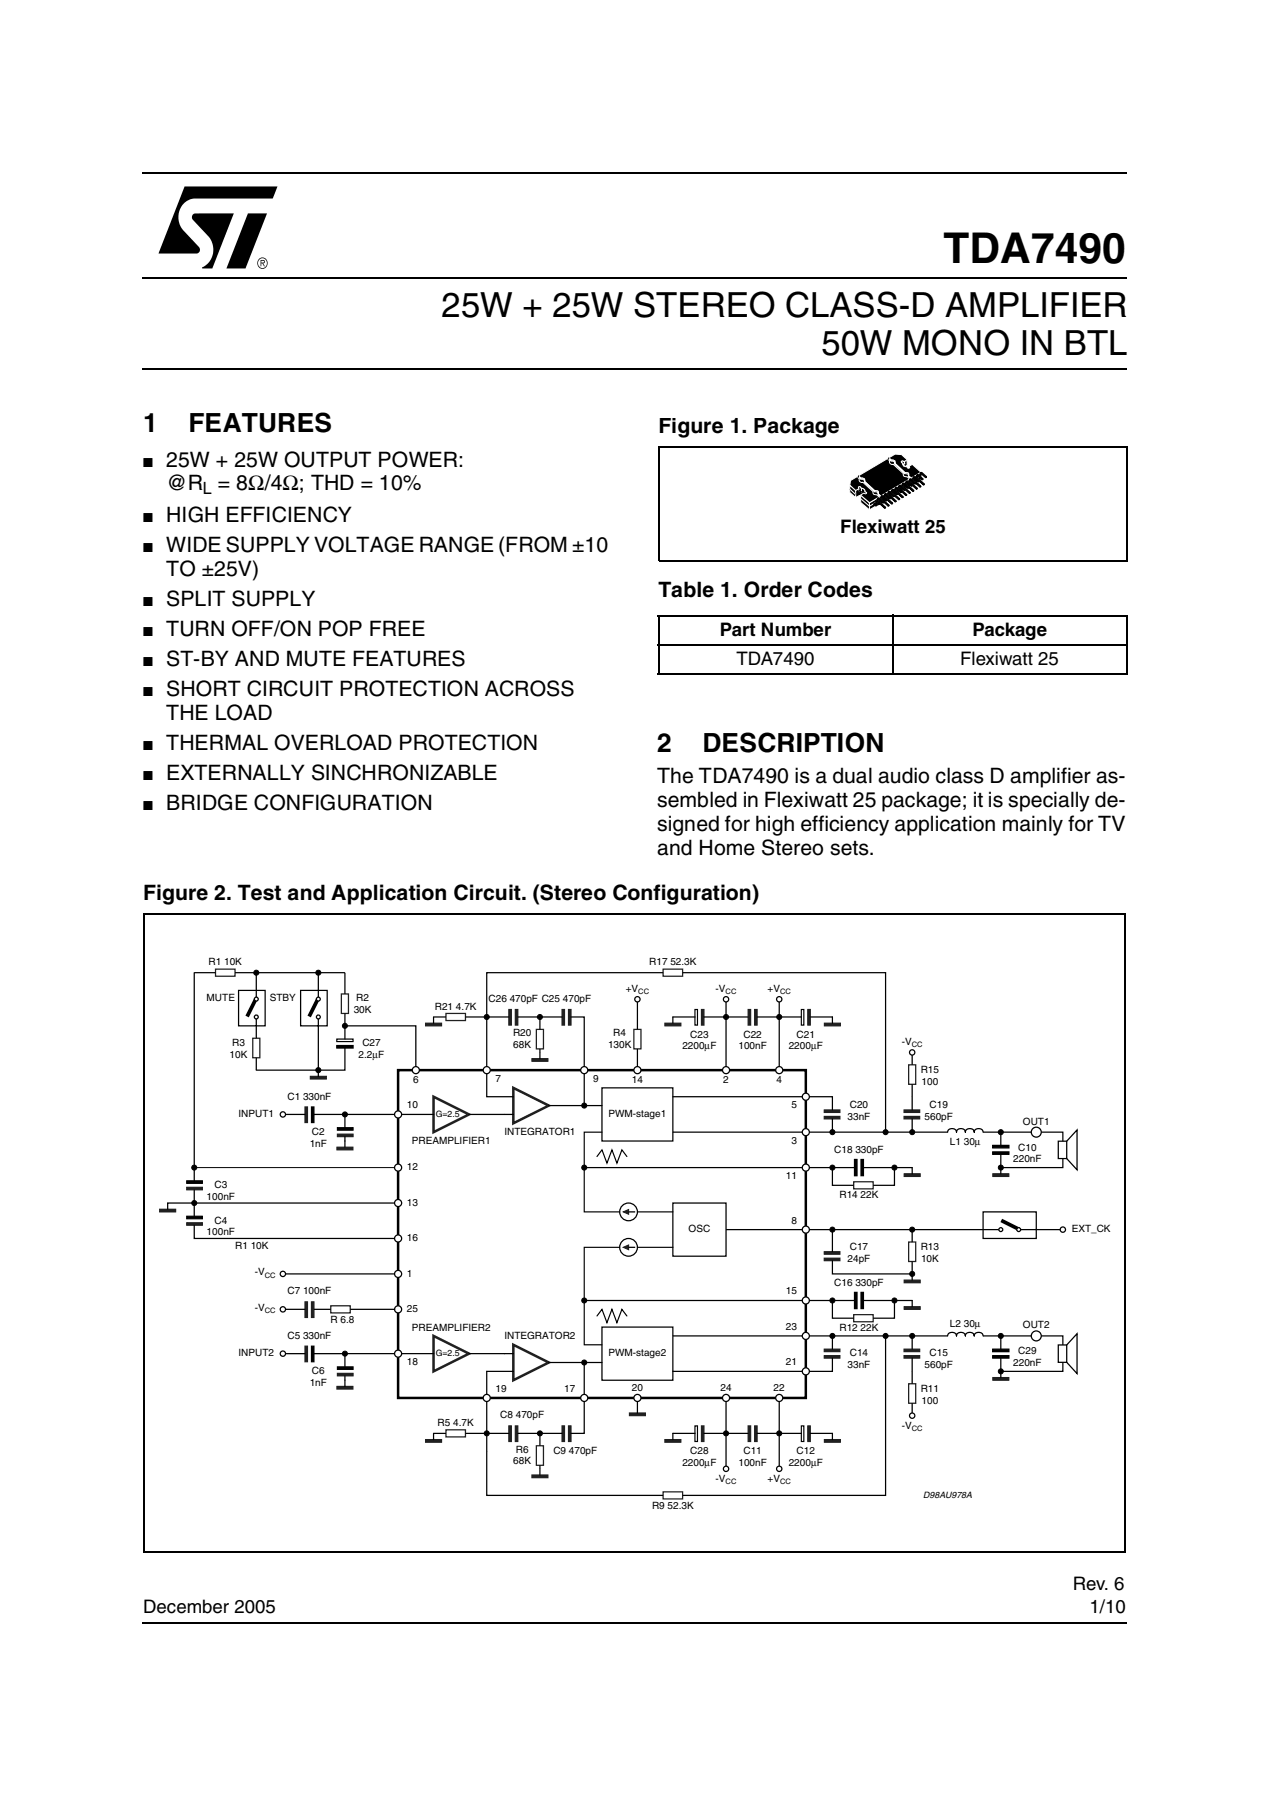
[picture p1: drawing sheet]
<svg xmlns="http://www.w3.org/2000/svg" width="210mm" height="297mm" viewBox="0 0 210 297" stroke-linecap="round" stroke-linejoin="round" font-family="sans-serif">
<path d="M31.9 35.5l.4-.2h6.4l-3.6 9.1-1.7-.1a3.4 3.4 0 0 0 1.1-5.1l-2.6-2.9a.68 .68 0 0 1 0-.8zM41 35.3h3.2l-3.6 9.1h-3.1zM30.5 30.9h15.4l-.8 1.9-12.8 .1a3.1 3.1 0 0 0-2.7 2.1 3.1 3.1 0 0 0 .9 3.3l2.4 2.6a.64 .64 0 0 1 .2 .6 .64 .64 0 0 1-.6 .5h-6.3z" fill="#000"/>
<path d="M42.8 42.9a.9 .9 0 0 1 1.2 0 .9 .9 0 0 1 0 1.3 .9 .9 0 0 1-1.2 0 1.04 1.04 0 0 1 0-1.3zM42.6 43.5a.77 .77 0 0 0 1.5 0 .77 .77 0 0 0-1.5 0zM43.1 43l.7 .1v.4l-.3 .1 .3 .5h-.1l-.3-.5h-.2v.5h-.1zM43.2 43.2v.2h.4l.1-.1z" fill="#231f20"/>
<path d="M23.6 28.5l.1 .2zM23.6 45.9l.1 .2zM23.6 61l.1 .2zM23.6 268.5l.1 .2z" fill="#000"/>
<path d="M23.7 28.6h162.6M23.7 46h162.6M23.7 61.1h162.6M23.7 268.6h162.6" fill="none" stroke="#000" stroke-width=".21"/>
<path d="M26.1 157.9h157.7v92.3h-157.7z" fill="#fff"/>
<path d="M32.1 193.2h33.7" fill="none" stroke="#000" stroke-width=".17"/>
<path d="M65.8 177.1h67.5v54.2h-67.5z" fill="none" stroke="#000" stroke-width=".41"/>
<g fill="#231f20" stroke="#231f20" stroke-width=".19">
<path d="M88 175.2h2.6v.4h-2.6z"/>
<path d="M136.3 183.7h2.6v.4h-2.6z"/>
<path d="M136.3 184.7h2.6v.5h-2.6z"/>
</g>
<path d="M57.1 173.4v3.7h-14.7M57.1 169.8v2.1M80.5 168.3v13.2h4.4M89.3 168.3v2M89.3 173.6v1.6M55.6 184.4h16.1M77.6 184.4h7.3M90.8 183h8.8M111.3 181.5h26.4v2.2M137.7 185.2v2.2" fill="none" stroke="#000" stroke-width=".21"/>
<path d="M55.7 171.9h2.7v.5h-2.7z" fill="none" stroke="#000" stroke-width=".19"/>
<path d="M55.7 173h2.7v.4h-2.7z" fill="#000" stroke="#000" stroke-width=".21"/>
<path d="M88.7 170.3h1.2v3.3h-1.2z" fill="none" stroke="#231f20" stroke-width=".21"/>
<path d="M71.7 181.5l5.9 2.9-5.9 3zM84.9 180l5.9 3-5.9 2.9z" fill="none" stroke="#231f20" stroke-width=".42"/>
<circle cx="65.8" cy="184.4" r=".59" fill="#fff" stroke="#000" stroke-width=".21"/>
<path d="M99.6 180h11.7v8.8h-11.7z" fill="none" stroke="#000" stroke-width=".21"/>
<circle cx="80.5" cy="177.1" r=".59" fill="#fff" stroke="#000" stroke-width=".21"/>
<g fill="#231f20" stroke="#231f20" stroke-width=".19">
<path d="M84.2 167.1h.4v2.5h-.4z"/>
<path d="M85.2 167.1h.5v2.5h-.5z"/>
<path d="M93 167.1h.4v2.5h-.4z"/>
<path d="M94 167.1h.4v2.5h-.4z"/>
</g>
<path d="M71.7 168.3h2.1M77 168.3h7.2M85.7 168.3h7.3M94.4 168.3h2.2v14.7" fill="none" stroke="#000" stroke-width=".21"/>
<path d="M73.8 167.7h3.2v1.2h-3.2z" fill="none" stroke="#231f20" stroke-width=".21"/>
<g fill="#000" stroke="#000" stroke-width=".17">
<circle cx="89.3" cy="168.3" r=".41"/>
<circle cx="96.6" cy="183" r=".41"/>
</g>
<circle cx="96.6" cy="177.1" r=".59" fill="#fff" stroke="#000" stroke-width=".21"/>
<g fill="#231f20" stroke="#231f20" stroke-width=".19">
<path d="M70.4 169.3h2.6v.5h-2.6z"/>
<path d="M116 167.1h.4v2.5h-.4z"/>
<path d="M123.8 167.1h.4v2.5h-.4z"/>
<path d="M124.8 167.1h.4v2.5h-.4z"/>
</g>
<path d="M71.7 168.3v1M105.4 173.6v3.5M105.4 165.4v4.9M109.7 161h-29.2v7.3M111.3 168.3h3.7M112.9 161h33.6v26.4M116.4 168.3h7.4M125.2 168.3h3.7" fill="none" stroke="#000" stroke-width=".21"/>
<path d="M104.8 170.3h1.2v3.3h-1.2zM109.7 160.4h3.2v1.1h-3.2z" fill="none" stroke="#231f20" stroke-width=".21"/>
<path d="M115 167.1h.4v2.5h-.4z" fill="none" stroke="#000" stroke-width=".19"/>
<g fill="#fff" stroke="#000" stroke-width=".21">
<circle cx="105.4" cy="177.1" r=".59"/>
<circle cx="105.4" cy="165.4" r=".44"/>
</g>
<path d="M132.5 167.1h.5v2.5h-.5z" fill="none" stroke="#000" stroke-width=".19"/>
<path d="M111.3 168.3v1M120.1 165.4v11.7M128.9 168.3h3.6M128.9 165.4v11.7M134 168.3h3.7v1" fill="none" stroke="#000" stroke-width=".21"/>
<g fill="#231f20" stroke="#231f20" stroke-width=".19">
<path d="M133.6 167.1h.4v2.5h-.4z"/>
<path d="M110 169.3h2.6v.5h-2.6z"/>
<path d="M136.4 169.3h2.6v.5h-2.6z"/>
</g>
<g fill="#000" stroke="#000" stroke-width=".17">
<circle cx="120.1" cy="168.3" r=".41"/>
<circle cx="128.9" cy="168.3" r=".41"/>
</g>
<g fill="#fff" stroke="#000" stroke-width=".21">
<circle cx="120.1" cy="165.4" r=".44"/>
<circle cx="128.9" cy="165.4" r=".44"/>
<circle cx="120.1" cy="177.1" r=".59"/>
<circle cx="128.9" cy="177.1" r=".59"/>
</g>
<path d="M111.3 187.4h45.4a.75 .75 0 0 1 .8-.6 .75 .75 0 0 1 .7 .6 .75 .75 0 0 1 .7-.6 .75 .75 0 0 1 .8 .6 .75 .75 0 0 1 .7-.6 .75 .75 0 0 1 .7 .6 .75 .75 0 0 1 .8-.6 .75 .75 0 0 1 .7 .6h13.2v5.8h-10.3" fill="none" stroke="#000" stroke-width=".21"/>
<circle cx="137.7" cy="187.4" r=".41" fill="#000" stroke="#000" stroke-width=".17"/>
<g fill="#fff" stroke="#000" stroke-width=".21">
<circle cx="133.3" cy="181.5" r=".59"/>
<circle cx="133.3" cy="187.4" r=".59"/>
</g>
<path d="M50.4 183.2h.5v2.6h-.5z" fill="#231f20" stroke="#231f20" stroke-width=".19"/>
<path d="M46.8 184.4h3.6M51.9 184.4h3.7" fill="none" stroke="#000" stroke-width=".21"/>
<path d="M51.5 183.2h.4v2.6h-.4z" fill="#000" stroke="#000" stroke-width=".19"/>
<circle cx="46.8" cy="184.4" r=".44" fill="#fff" stroke="#000" stroke-width=".21"/>
<g fill="#231f20" stroke="#231f20" stroke-width=".19">
<path d="M55.8 187.7h2.6v.4h-2.6z"/>
<path d="M55.7 189.8h2.7v.5h-2.7z"/>
</g>
<path d="M57.1 184.4v2.2M57.1 188.1v1.8M111.3 199.1h8.8v8.8h-8.8zM120.1 203.5h45.4M168.8 203.5h7" fill="none" stroke="#000" stroke-width=".21"/>
<path d="M55.8 186.6h2.6v.4h-2.6z" fill="#000" stroke="#000" stroke-width=".19"/>
<circle cx="57.1" cy="184.4" r=".41" fill="#000" stroke="#000" stroke-width=".17"/>
<path d="M165.6 202l3 1.4" fill="none" stroke="#000" stroke-width=".62" stroke-linecap="butt"/>
<g fill="#fff" stroke="#000" stroke-width=".21">
<circle cx="168.5" cy="203.5" r=".32"/>
<circle cx="165.5" cy="203.5" r=".32"/>
</g>
<g fill="none" stroke="#000" stroke-width=".21">
<path d="M96.6 193.2h44.7M142.8 193.2h8.1M96.6 215.2h44.7M104 200.5h1.1M104 206.4h1.1M142.8 215.2h8.1M162.6 200.5h8.8v4.4h-8.8z"/>
<circle cx="104" cy="200.5" r="1.47"/>
<circle cx="104" cy="206.4" r="1.47"/>
</g>
<g fill="#231f20" stroke="#231f20" stroke-width=".19">
<path d="M103.1 200.5l.9-.3v.7z"/>
<path d="M103.1 206.4l.9-.4v.8z"/>
</g>
<path d="M98.7 191.4l.9-1.1 .8 2.2 .8-2.2 .8 2.2 .9-2.2 .8 1.1M99.6 187.4h-3v13.1h5.9M98.7 217.8l.9-1.1 .8 2.2 .8-2.2 .8 2.2 .9-2.2 .8 1.1M102.5 206.4h-5.9v16.1h3M105.4 200.5h5.9M105.4 206.4h5.9" fill="none" stroke="#000" stroke-width=".19"/>
<path d="M142.4 191.9h.4v2.7h-.4zM142.4 213.9h.4v2.7h-.4z" fill="#000" stroke="#000" stroke-width=".19"/>
<path d="M141.3 191.9h.5v2.7h-.5zM141.3 213.9h.5v2.7h-.5z" fill="#000" stroke="#000" stroke-width=".21"/>
<g fill="#000" stroke="#000" stroke-width=".17">
<circle cx="96.6" cy="193.2" r=".41"/>
<circle cx="96.6" cy="215.2" r=".41"/>
</g>
<g fill="#fff" stroke="#000" stroke-width=".21">
<path d="M175 188.8h1.4v2.9h-1.4z"/>
<circle cx="171.4" cy="187.4" r=".82"/>
</g>
<g fill="none" stroke="#000" stroke-width=".21">
<path d="M150.9 174.2v2M150.9 179.4v4.3M137.7 193.2v2.9h3.5M147.9 193.2v2.9h-3.5M150.9 185.2v2.2M150.9 193.2v1M176.4 188.8l1.8-1.8v6.6l-1.8-1.9M137.7 215.2v2.9h3.5M137.7 208.6v2.2h13.2M137.7 203.5v3.6M147.9 215.2v2.9h-3.5M150.9 203.5v2"/>
<path d="M150.9 208.8v3M150.9 215.2v1"/>
</g>
<g fill="#231f20" stroke="#231f20" stroke-width=".19">
<path d="M149.6 194.2h2.6v.5h-2.6z"/>
<path d="M149.6 216.2h2.6v.5h-2.6z"/>
<path d="M136.3 207.1h2.6v.4h-2.6z"/>
<path d="M136.3 208.2h2.6v.4h-2.6z"/>
<path d="M149.6 211.8h2.6v.5h-2.6z"/>
<path d="M149.5 184.7h2.6v.5h-2.6z"/>
<path d="M149.5 183.7h2.6v.4h-2.6z"/>
</g>
<path d="M150.3 176.2h1.2v3.2h-1.2zM141.2 195.6h3.2v1.1h-3.2zM141.2 217.6h3.2v1.1h-3.2zM150.3 205.5h1.2v3.3h-1.2z" fill="none" stroke="#231f20" stroke-width=".21"/>
<g fill="#000" stroke="#000" stroke-width=".17">
<circle cx="137.7" cy="193.2" r=".41"/>
<circle cx="147.9" cy="193.2" r=".41"/>
<circle cx="150.9" cy="187.4" r=".41"/>
<circle cx="137.7" cy="203.5" r=".41"/>
<circle cx="137.7" cy="215.2" r=".41"/>
<circle cx="147.9" cy="215.2" r=".41"/>
<circle cx="150.9" cy="210.8" r=".41"/>
<circle cx="150.9" cy="203.5" r=".41"/>
</g>
<circle cx="150.9" cy="174.2" r=".44" fill="#fff" stroke="#000" stroke-width=".21"/>
<path d="M164.2 194.2h2.7v.5h-2.7z" fill="#231f20" stroke="#231f20" stroke-width=".19"/>
<path d="M165.5 193.2v1M99.6 219.6h11.7v8.8h-11.7zM111.3 221.1h45.4a.75 .75 0 0 1 .8-.6 .75 .75 0 0 1 .7 .6 .75 .75 0 0 1 .7-.6 .75 .75 0 0 1 .8 .6 .75 .75 0 0 1 .7-.6 .75 .75 0 0 1 .7 .6 .75 .75 0 0 1 .8-.6 .75 .75 0 0 1 .7 .6h13.2v5.8h-10.3" fill="none" stroke="#000" stroke-width=".21"/>
<circle cx="146.5" cy="187.4" r=".41" fill="#000" stroke="#000" stroke-width=".17"/>
<g fill="#fff" stroke="#000" stroke-width=".21">
<path d="M175 222.6h1.4v2.8h-1.4z"/>
<circle cx="171.4" cy="221.1" r=".82"/>
</g>
<path d="M165.5 187.4v2.1M165.5 191v2.2M150.9 221.1v2.2M150.9 224.7v4.3M150.9 232.2v2.1M165.5 221.1v2.2M165.5 224.7v3.3M176.4 222.6l1.8-1.9v6.6l-1.8-1.9" fill="none" stroke="#000" stroke-width=".21"/>
<g fill="#231f20" stroke="#231f20" stroke-width=".19">
<path d="M164.2 228h2.7v.4h-2.7z"/>
<path d="M149.5 223.3h2.6v.4h-2.6z"/>
<path d="M149.5 224.3h2.6v.4h-2.6z"/>
</g>
<g fill="#000" stroke="#000" stroke-width=".17">
<circle cx="165.5" cy="187.4" r=".41"/>
<circle cx="165.5" cy="193.2" r=".41"/>
<circle cx="150.9" cy="221.1" r=".41"/>
<circle cx="165.5" cy="221.1" r=".41"/>
<circle cx="165.5" cy="226.9" r=".41"/>
</g>
<path d="M164.2 190.6h2.7v.4h-2.7zM164.2 224.3h2.7v.4h-2.7z" fill="#000" stroke="#000" stroke-width=".19"/>
<path d="M164.2 189.5h2.7v.5h-2.7zM164.2 223.3h2.7v.4h-2.7z" fill="#000" stroke="#000" stroke-width=".21"/>
<path d="M150.3 229h1.2v3.2h-1.2z" fill="none" stroke="#231f20" stroke-width=".21"/>
<g fill="#fff" stroke="#000" stroke-width=".21">
<circle cx="150.9" cy="234.3" r=".44"/>
<circle cx="175.8" cy="203.5" r=".44"/>
<circle cx="133.3" cy="193.2" r=".59"/>
<circle cx="133.3" cy="203.5" r=".59"/>
<circle cx="133.3" cy="215.2" r=".59"/>
<circle cx="133.3" cy="221.1" r=".59"/>
</g>
<path d="M71.7 221.1l5.9 2.9-5.9 2.9zM84.9 222.5l5.9 3-5.9 2.9z" fill="none" stroke="#231f20" stroke-width=".42"/>
<g fill="none" stroke="#000" stroke-width=".21">
<path d="M71.7 224h-14.6M73.8 237.2h-2.1v1M77.6 224h7.3M84.2 237.2h-7.2M84.9 226.9h-4.4v20.6h29.2M85.7 237.2h7.3M89.3 237.2v2.1M90.8 225.5h8.8M96.6 225.5v11.7h-2.2M137.7 224.7v2.2h-26.4M137.7 221.1v2.2M146.5 221.1v26.4h-33.6"/>
<path d="M89.3 242.5v1.6"/>
</g>
<path d="M73.8 236.6h3.2v1.2h-3.2zM88.7 239.3h1.2v3.2h-1.2zM109.7 246.9h3.2v1.1h-3.2z" fill="none" stroke="#231f20" stroke-width=".21"/>
<g fill="#231f20" stroke="#231f20" stroke-width=".19">
<path d="M84.2 236h.4v2.5h-.4z"/>
<path d="M85.2 236h.5v2.5h-.5z"/>
<path d="M93 236h.4v2.5h-.4z"/>
<path d="M94 236h.4v2.5h-.4z"/>
<path d="M88 244.1h2.6v.4h-2.6z"/>
<path d="M70.4 238.2h2.6v.5h-2.6z"/>
<path d="M136.3 224.3h2.6v.4h-2.6z"/>
<path d="M136.3 223.3h2.6v.4h-2.6z"/>
</g>
<g fill="#000" stroke="#000" stroke-width=".17">
<circle cx="80.5" cy="237.2" r=".41"/>
<circle cx="89.3" cy="237.2" r=".41"/>
</g>
<circle cx="133.3" cy="226.9" r=".59" fill="#fff" stroke="#000" stroke-width=".21"/>
<g fill="#000" stroke="#000" stroke-width=".17">
<circle cx="96.6" cy="225.5" r=".41"/>
<circle cx="120.1" cy="237.2" r=".41"/>
<circle cx="128.9" cy="237.2" r=".41"/>
<circle cx="137.7" cy="221.1" r=".41"/>
</g>
<path d="M115 236h.4v2.5h-.4zM132.5 236h.5v2.5h-.5z" fill="none" stroke="#000" stroke-width=".19"/>
<path d="M115 237.2h-3.7v1M116.4 237.2h7.4M120.1 231.3v11.8M125.2 237.2h7.3M128.9 231.3v11.8M134 237.2h3.7v1" fill="none" stroke="#000" stroke-width=".21"/>
<g fill="#231f20" stroke="#231f20" stroke-width=".19">
<path d="M116 236h.4v2.5h-.4z"/>
<path d="M123.8 236h.4v2.5h-.4z"/>
<path d="M124.8 236h.4v2.5h-.4z"/>
<path d="M133.6 236h.4v2.5h-.4z"/>
<path d="M136.4 238.2h2.6v.5h-2.6z"/>
<path d="M110 238.2h2.6v.5h-2.6z"/>
</g>
<g fill="#fff" stroke="#000" stroke-width=".21">
<circle cx="120.1" cy="231.3" r=".59"/>
<circle cx="128.9" cy="231.3" r=".59"/>
<circle cx="120.1" cy="243.1" r=".44"/>
<circle cx="128.9" cy="243.1" r=".44"/>
</g>
<g fill="#000" stroke="#000" stroke-width=".17">
<circle cx="57.1" cy="169.8" r=".41"/>
<circle cx="80.5" cy="168.3" r=".41"/>
<circle cx="146.5" cy="221.1" r=".41"/>
</g>
<path d="M56.5 164.5h1.1v3.2h-1.1z" fill="none" stroke="#231f20" stroke-width=".21"/>
<path d="M49.7 163.9h4.4v5.9h-4.4zM52.7 161v4M52.7 168.3v8.8M57.1 167.7v2.1h11.7v7.3M57.1 161v3.5" fill="none" stroke="#000" stroke-width=".21"/>
<path d="M52.6 165.3l-1.5 2.9" fill="none" stroke="#000" stroke-width=".62" stroke-linecap="butt"/>
<g fill="#fff" stroke="#000" stroke-width=".21">
<circle cx="52.7" cy="165.3" r=".32"/>
<circle cx="52.7" cy="168.3" r=".32"/>
</g>
<path d="M39.5 163.9h4.4v5.9h-4.4zM42.4 161v4M42.4 168.3v1.5" fill="none" stroke="#000" stroke-width=".21"/>
<path d="M42.3 165.3l-1.4 2.9" fill="none" stroke="#000" stroke-width=".62" stroke-linecap="butt"/>
<g fill="#fff" stroke="#000" stroke-width=".21">
<circle cx="42.4" cy="165.3" r=".32"/>
<circle cx="42.4" cy="168.3" r=".32"/>
</g>
<path d="M35.6 160.4h3.3v1.1h-3.3zM41.8 171.8h1.2v3.2h-1.2z" fill="none" stroke="#231f20" stroke-width=".21"/>
<path d="M35.6 161h-3.5v34.4M38.9 161h18.2M42.4 169.8v2M42.4 175v2.1M32.1 196.9v4.4M65.8 199.1h-38.1v1M32.1 202.8v2.1h33.7" fill="none" stroke="#000" stroke-width=".21"/>
<g fill="#000" stroke="#000" stroke-width=".17">
<circle cx="42.4" cy="161" r=".41"/>
<circle cx="52.7" cy="161" r=".41"/>
<circle cx="32.1" cy="193.2" r=".41"/>
<circle cx="32.1" cy="199.1" r=".41"/>
</g>
<g fill="#231f20" stroke="#231f20" stroke-width=".19">
<path d="M30.9 196.5h2.6v.4h-2.6z"/>
<path d="M30.9 202.3h2.6v.5h-2.6z"/>
</g>
<path d="M30.9 195.4h2.6v.4h-2.6zM30.9 201.3h2.6v.4h-2.6z" fill="#000" stroke="#000" stroke-width=".19"/>
<path d="M26.4 200.3h2.7" fill="none" stroke="#231f20" stroke-width=".44"/>
<path d="M26.4 200.1h2.7v.4h-2.7z" fill="none" stroke="#231f20" stroke-width=".19"/>
<g fill="#fff" stroke="#000" stroke-width=".21">
<circle cx="65.8" cy="193.2" r=".59"/>
<circle cx="65.8" cy="199.1" r=".59"/>
<circle cx="65.8" cy="204.9" r=".59"/>
<circle cx="65.8" cy="224" r=".59"/>
</g>
<path d="M50.4 222.8h.5v2.5h-.5z" fill="#231f20" stroke="#231f20" stroke-width=".19"/>
<path d="M46.8 224h3.6M51.9 224h5.2" fill="none" stroke="#000" stroke-width=".21"/>
<path d="M51.5 222.8h.4v2.5h-.4z" fill="#000" stroke="#000" stroke-width=".19"/>
<circle cx="46.8" cy="224" r=".44" fill="#fff" stroke="#000" stroke-width=".21"/>
<g fill="#231f20" stroke="#231f20" stroke-width=".19">
<path d="M55.8 227.3h2.6v.4h-2.6z"/>
<path d="M55.7 229.4h2.7v.5h-2.7z"/>
</g>
<path d="M46.8 210.8h19M57.1 224v2.2M57.1 227.7v1.7" fill="none" stroke="#000" stroke-width=".21"/>
<path d="M55.8 226.2h2.6v.4h-2.6z" fill="#000" stroke="#000" stroke-width=".19"/>
<circle cx="57.1" cy="224" r=".41" fill="#000" stroke="#000" stroke-width=".17"/>
<g fill="#fff" stroke="#000" stroke-width=".21">
<circle cx="46.8" cy="210.8" r=".44"/>
<circle cx="65.8" cy="210.8" r=".59"/>
<circle cx="68.8" cy="177.1" r=".59"/>
<circle cx="80.5" cy="231.3" r=".59"/>
<circle cx="96.6" cy="231.3" r=".59"/>
</g>
<path d="M104.1 233.8h2.7v.5h-2.7z" fill="#231f20" stroke="#231f20" stroke-width=".19"/>
<path d="M105.4 231.3v2.5" fill="none" stroke="#000" stroke-width=".21"/>
<circle cx="105.4" cy="231.3" r=".59" fill="#fff" stroke="#000" stroke-width=".21"/>
<g fill="#231f20" stroke="#231f20" stroke-width=".19">
<path d="M51.3 178.1h2.7v.5h-2.7z"/>
<path d="M50.4 215.4h.5v2.6h-.5z"/>
<path d="M51.5 215.4h.4v2.6h-.4z"/>
</g>
<path d="M52.7 177.1v1M46.8 216.7h3.6" fill="none" stroke="#000" stroke-width=".21"/>
<circle cx="52.7" cy="177.1" r=".41" fill="#000" stroke="#000" stroke-width=".17"/>
<g fill="#fff" stroke="#000" stroke-width=".21">
<circle cx="65.8" cy="216.7" r=".59"/>
<circle cx="46.8" cy="216.7" r=".44"/>
</g>
<path d="M54.7 216.1h3.2v1.2h-3.2z" fill="none" stroke="#231f20" stroke-width=".21"/>
<path d="M108.8 101.9h77.7M108.8 106.7h77.7M108.8 111.6h77.7M108.9 102v9.5M147.7 101.7v10M186.4 102v9.5M23.8 151.3h162.4M23.9 151.2v105.6M186.1 151.3v105.6M51.9 216.7h2.8M57.9 216.7h7.5M23.8 256.8h162.3" fill="none" stroke="#000" stroke-width=".21"/>
<path d="M140.5 75.1h12.8v9.4h-12.8z" fill="#fff"/>
<path d="M141.4 81.1l.6-.2v-.3l.2-.1 .2 .2a.96 .96 0 0 1 .7 .7h.4l-.4 1.2a.66 .66 0 0 0-.4-.6 .66 .66 0 0 0-.7 .1l-.5 .3zM142.4 82.5l1.4 1.3zM143.8 83.2l8.5-5v1.1l-8.5 5.1zM143.8 83.8l8.5-5.1zM142.4 81.9l1.4 1.3v1.2l-1.4-1.2z" fill="#000" stroke="#fff" stroke-width=".17"/>
<path d="M140.7 79.5l7.4-4.4 1 .1 .9 .9-.4 .3-.4-.1-.1 .2 .3 .2v.3l.2 .1 .4 .1 .3 .3 .1-.1v-.3l.5-.2 1.4 1.2-8.4 5.1-1.5-1.2 .4-.4h.5l-.2-.2a.65 .65 0 0 0-.7-.7l-.2-.2-.2 .1v.3l-.5 .3-.9-.9z" fill="#000"/>
<path d="M140.7 79.5l7.4-4.4 1 .1 .9 .9-.4 .3-.4-.1-.1 .2 .3 .2v.3l.2 .1 .4 .1 .3 .3 .1-.1v-.3l.5-.2 1.4 1.2-8.4 5.1-1.5-1.2 .4-.4h.5l-.2-.2a.65 .65 0 0 0-.7-.7l-.2-.2-.2 .1v.3l-.5 .3-.9-.9z" fill="none" stroke="#fff" stroke-width=".17"/>
<path d="M153.1 79l.2-.1-.2 .2z" fill="#fff"/>
<path d="M153.1 79l.2-.1-.2 .2z" fill="none" stroke="#000" stroke-width=".17"/>
<path d="M152.2 78.3l.2-.1 .9 .7-.2 .1z" fill="#fff"/>
<path d="M152.2 78.3l.2-.1 .9 .7-.2 .1z" fill="none" stroke="#000" stroke-width=".17"/>
<g fill="#fff" stroke="#000" stroke-width=".17">
<path d="M151.6 79.2l.2-.1 .2 .2v.1z"/>
<path d="M152.3 78.4h.1l-.2 1-.2 .1z"/>
<path d="M152.2 78.3h.2l.7 .8-.8-.7-.3 1.1-.4-.3 .3 .2z"/>
<path d="M151.2 79.3l.3 .3 .5-.1 .8 .8-.8-.7-.4 .1z"/>
<path d="M152.8 80.2l.1-.1-.1 .2z"/>
<path d="M151.3 79.3h.1l.3 .2 .4-.1 .8 .7-.1 .1-.9-.7-.4 .1z"/>
<path d="M152.5 79.3l.2-.1-.2 .2z"/>
<path d="M151.7 78.6l.2-.1 .8 .7-.2 .1z"/>
<path d="M151 79.5l.2-.1 .2 .2v.2z"/>
<path d="M151.7 78.7l.1 .1-.2 .9-.2 .2z"/>
<path d="M151.6 78.6l.2 .1 .7 .7-.8-.7-.3 1.2-.4-.4 .3 .2z"/>
<path d="M150.7 79.7l.2 .2 .5-.1 .8 .8-.8-.6-.4 .1z"/>
<path d="M152.2 80.5l.1-.1-.1 .2z"/>
<path d="M150.7 79.7l.1-.1 .3 .2 .4-.1 .8 .7-.1 .1-.8-.7-.4 .1z"/>
<path d="M151.9 79.7l.2-.1-.2 .2z"/>
<path d="M151.1 79l.2-.1 .8 .7-.2 .1z"/>
<path d="M150.4 79.9l.2-.1 .2 .2v.1z"/>
<path d="M151.1 79.1h.1l-.2 1-.2 .1z"/>
<path d="M151 79h.2l.7 .8-.7-.7-.4 1.1-.4-.3 .3 .2z"/>
<path d="M150.1 80l.2 .3 .5-.1 .8 .8-.8-.7-.4 .1z"/>
<path d="M151.6 80.9l.1-.1-.1 .2z"/>
<path d="M150.1 80h.1l.3 .2 .4-.1 .8 .7-.1 .1-.8-.7-.4 .1z"/>
<path d="M149.5 80.4l.3 .2 .4-.1 .8 .8-.7-.6-.5 .1z"/>
<path d="M151 81.2l.2-.1-.2 .2z"/>
<path d="M149.5 80.4l.1-.1 .3 .2 .5-.1 .8 .7-.2 .1-.8-.7-.4 .1z"/>
<path d="M148.9 80.7l.3 .3 .4-.1 .8 .8-.7-.7-.5 .1z"/>
<path d="M150.4 81.6l.2-.1-.2 .2z"/>
<path d="M148.9 80.7h.2l.3 .2 .4-.1 .8 .7-.2 .1-.8-.7-.4 .1z"/>
<path d="M148.3 81.1l.3 .2 .4-.1 .8 .8-.7-.7-.4 .2z"/>
<path d="M149.8 81.9l.2-.1-.2 .2z"/>
<path d="M148.3 81.1l.2-.1 .3 .2 .4-.1 .8 .7-.2 .1-.8-.7-.4 .1z"/>
<path d="M147.7 81.4l.3 .3 .5-.1 .8 .8-.8-.7-.4 .1z"/>
<path d="M149.3 82.3l.1-.1-.1 .2z"/>
<path d="M147.7 81.4h.2l.3 .2 .4-.1 .8 .7-.1 .1-.9-.7-.4 .1z"/>
<path d="M147.2 81.8l.2 .2 .5-.1 .8 .8-.8-.7-.4 .2z"/>
<path d="M148.7 82.6l.1-.1-.1 .2z"/>
<path d="M147.2 81.8l.1-.1 .3 .2 .4-.1 .8 .7-.1 .1-.8-.7-.4 .1z"/>
<path d="M146.6 82.1l.2 .3 .5-.1 .8 .8-.8-.7-.4 .1z"/>
<path d="M148.1 83l.1-.1-.1 .2z"/>
<path d="M146.6 82.1h.1l.3 .2 .4-.1 .8 .7-.1 .1-.8-.7-.4 .1z"/>
<path d="M146 82.5l.3 .2 .4-.1 .8 .8-.7-.7-.5 .2z"/>
<path d="M147.5 83.3l.2-.1-.2 .2z"/>
<path d="M146 82.5l.1-.1 .3 .2 .4-.1 .9 .7-.2 .1-.8-.7-.4 .1z"/>
<path d="M145.4 82.8l.3 .3 .4-.1 .8 .8-.7-.7-.5 .1z"/>
<path d="M146.9 83.7l.2-.1-.2 .2z"/>
<path d="M145.4 82.8h.2l.3 .2 .4-.1 .8 .7-.2 .1-.8-.7-.4 .1z"/>
<path d="M144.8 83.2l.3 .2 .4-.1 .8 .8-.7-.7-.5 .2z"/>
<path d="M146.3 84l.2-.1-.2 .2z"/>
<path d="M144.8 83.2l.2-.1 .3 .2 .4-.1 .8 .7-.2 .1-.8-.7-.4 .1z"/>
</g>
<path d="M150 76.1l.1 .9-.4 .2-.1-.1zM149.2 76.3l.4 .1 .4-.3-.4 1-.2-.1v-.3l-.3-.3zM147 75.8l.4 .3 .5 .1 .2 .2-.1 .3 1.7 1.5h.4l.2 .1v.4l.4 .4v.2l-.5-.4v-.3l-.2-.2h-.3l-1.7-1.6v-.2l-.2-.2-.4-.1-.4-.4zM146.8 75.9l.2-.1 .4 .3 .5 .1 .2 .2-.1 .3 1.7 1.5h.4l.2 .2v.3l.4 .4v.2l-.2 .2v-.2l-.5-.4-.5-.2-.1-.3-1.7-1.6h-.3l-.2-.2v-.3zM142 78.7l.4 .4 .5 .1 .1 .2v.3l1.7 1.5h.4l.2 .1v.4l.4 .4v.2l-.5-.4v-.4l-.2-.1h-.3l-1.7-1.6v-.2l-.2-.2-.4-.1-.4-.4zM141.8 78.9l.2-.2 .4 .4 .5 .1 .1 .2v.2l1.7 1.6h.4l.2 .2v.3l.4 .4v.2l-.3 .2v-.2l-.4-.4-.6-.2v-.3l-1.7-1.6h-.4l-.2-.2v-.4z" fill="#000" stroke="#fff" stroke-width=".17"/>
<g fill="#fff">
<path d="M141.7 78.8l.3-.1-.1 .3z"/>
<path d="M146.7 75.9l.3-.2v.2l-.1 .1z"/>
</g>
<path d="M142 78.7l-.1 .3M147 75.8l-.1 .2" fill="none" stroke="#000" stroke-width=".17"/>
<g fill="#fff" stroke="#000" stroke-width=".17">
<path d="M151.4 80l.1-.1-.1 .2z"/>
<path d="M150.5 79.3l.2-.1 .8 .7-.1 .1z"/>
<path d="M149.8 80.2l.2-.1 .2 .2v.2z"/>
<path d="M150.5 79.4l.1 .1-.2 .9-.2 .2z"/>
<path d="M150.4 79.3l.2 .1 .8 .7-.8-.7-.4 1.2-.4-.4 .4 .2z"/>
<path d="M150.8 80.4l.1-.1-.1 .2z"/>
<path d="M149.9 79.7l.2-.1 .8 .7-.1 .1z"/>
<path d="M149.2 80.6l.2-.1 .2 .2v.1z"/>
<path d="M149.9 79.8h.2l-.3 1-.2 .1z"/>
<path d="M149.9 79.7h.1l.8 .8-.8-.7-.4 1.1-.4-.3 .4 .2z"/>
<path d="M150.2 80.7l.1-.1-.1 .2z"/>
<path d="M149.3 80l.2-.1 .8 .7-.1 .1z"/>
<path d="M148.7 80.9l.1-.1 .2 .2v.2z"/>
<path d="M149.3 80.1l.2 .1-.3 .9-.2 .2z"/>
<path d="M149.3 80l.1 .1 .8 .7-.8-.7-.4 1.2-.3-.4 .3 .2z"/>
<path d="M149.6 81.1l.1-.1-.1 .2z"/>
<path d="M148.7 80.4l.2-.1 .8 .7-.1 .1z"/>
<path d="M148.1 81.3l.1-.1 .2 .2v.1z"/>
<path d="M148.7 80.5h.2l-.3 1-.1 .1z"/>
<path d="M148.7 80.4h.1l.8 .8-.8-.7-.4 1.1-.3-.3 .3 .2z"/>
<path d="M149 81.4l.1-.1-.1 .2z"/>
<path d="M148.1 80.7l.2-.1 .8 .7-.1 .1z"/>
<path d="M147.5 81.6l.1-.1 .2 .2v.2z"/>
<path d="M148.1 80.8l.2 .1-.3 .9-.1 .2z"/>
<path d="M148.1 80.7l.2 .1 .7 .7-.8-.7-.4 1.2-.3-.4 .3 .2z"/>
<path d="M148.4 81.8l.2-.1-.2 .2z"/>
<path d="M147.5 81.1l.2-.1 .9 .7-.2 .1z"/>
<path d="M146.9 82l.1-.1 .2 .2v.1z"/>
<path d="M147.5 81.2h.2l-.2 1-.2 .1z"/>
<path d="M147.5 81.1h.2l.7 .8-.8-.7-.4 1.1-.3-.3 .3 .2z"/>
<path d="M147.8 82.1l.2-.1-.2 .2z"/>
<path d="M146.9 81.4l.2-.1 .9 .7-.2 .1z"/>
<path d="M146.3 82.3l.1-.1 .3 .2-.1 .2z"/>
<path d="M146.9 81.5l.2 .1-.2 .9-.2 .2z"/>
<path d="M146.9 81.4l.2 .1 .7 .7-.8-.7-.4 1.2-.3-.4 .3 .2z"/>
<path d="M147.2 82.5l.2-.1-.2 .2z"/>
<path d="M146.3 81.8l.2-.1 .9 .7-.2 .1z"/>
<path d="M145.7 82.7l.2-.1 .2 .2v.1z"/>
<path d="M146.4 81.9h.1l-.2 1-.2 .1z"/>
<path d="M146.3 81.8h.2l.7 .8-.8-.7-.3 1.1-.4-.3 .3 .2z"/>
<path d="M146.6 82.8l.2-.1-.2 .2z"/>
<path d="M145.8 82.1l.2-.1 .8 .7-.2 .1z"/>
<path d="M145.1 83l.2-.1 .2 .2v.2z"/>
<path d="M145.8 82.2l.1 .1-.2 .9-.2 .2z"/>
<path d="M145.7 82.1h.2l.7 .8-.8-.7-.3 1.2-.4-.4 .3 .2z"/>
<path d="M146 83.2l.2-.1-.2 .2z"/>
<path d="M145.2 82.5l.2-.1 .8 .7-.2 .1z"/>
<path d="M144.5 83.4l.2-.1 .2 .2v.1z"/>
<path d="M145.2 82.6h.1l-.2 1-.2 .1z"/>
<path d="M145.1 82.5h.2l.7 .8-.7-.7-.4 1.1-.4-.3 .3 .2z"/>
</g>
<path d="M142 80.6l.2-.1 .3 .3v.6l-.1-.2h-.3z" fill="#000" stroke="#fff" stroke-width=".17"/>
<path d="M142.1 81.2h.3l.1 .2-.4 .1z" fill="#fff" stroke="#000" stroke-width=".17"/>
<path d="M140.6 80.9l.9 .9zM140.6 80.3l.9 .9v1.2l-.9-.9z" fill="#000"/>
<path d="M140.6 80.3l.9 .9v1.2l-.9-.9zM140.6 80.9l.9 .9" fill="none" stroke="#fff" stroke-width=".17"/>
<path d="M149.2 76.3l.4 .1v.4l-.2 .1 .2 .2-.2-.1v-.3l-.3-.2z" fill="#000" stroke="#fff" stroke-width=".17"/>
<path d="M109 73.9h77.5M109.1 73.8v19M186.3 73.9v19M109 92.8h77.3" fill="none" stroke="#000" stroke-width=".21"/>
<text font-size="7" x="156" y="43.5">TDA7490</text>
<g font-size="5.7">
<text x="73" y="52.4">25W + 25W STEREO CLASS-D AMPLIFIER</text>
<text x="135.9" y="58.8">50W MONO IN BTL</text>
</g>
<g font-size="4.4">
<text x="23.7" y="71.5">1</text>
<text x="31.2" y="71.5">FEATURES</text>
<text x="108.7" y="124.4">2</text>
<text x="116.2" y="124.4">DESCRIPTION</text>
</g>
<g font-size="3.5">
<text x="108.9" y="71.7">Figure 1. Package</text>
<text x="27.5" y="77.2">25W + 25W OUTPUT POWER:</text>
<text x="27.5" y="81.1">@R</text>
<text x="36.1" y="81.1">= 8Ω/4Ω; THD = 10%</text>
<text x="27.5" y="86.4">HIGH EFFICIENCY</text>
<text x="27.5" y="91.4">WIDE SUPPLY VOLTAGE RANGE (FROM ±10</text>
<text x="27.5" y="95.4">TO ±25V)</text>
<text x="27.5" y="100.3">SPLIT SUPPLY</text>
<text x="108.9" y="98.8">Table 1. Order Codes</text>
<text x="27.5" y="105.2">TURN OFF/ON POP FREE</text>
<text x="27.5" y="110.3">ST-BY AND MUTE FEATURES</text>
<text x="27.5" y="115.2">SHORT CIRCUIT PROTECTION ACROSS</text>
<text x="27.5" y="119.2">THE LOAD</text>
<text x="27.5" y="124.1">THERMAL OVERLOAD PROTECTION</text>
<text x="27.5" y="129.1">EXTERNALLY SINCHRONIZABLE</text>
<text x="108.7" y="129.5">The TDA7490 is a dual audio class D amplifier as-</text>
<text x="27.5" y="134.1">BRIDGE CONFIGURATION</text>
<text x="108.7" y="133.5">sembled in Flexiwatt 25 package; it is specially de-</text>
<text x="108.7" y="137.4">signed for high efficiency application mainly for TV</text>
<text x="108.7" y="141.5">and Home Stereo sets.</text>
<text x="23.7" y="149">Figure 2. Test and Application Circuit. (Stereo Configuration)</text>
</g>
<g font-size="3.1">
<text x="138.9" y="88.1">Flexiwatt 25</text>
<text x="119.1" y="105.2">Part Number</text>
<text x="160.8" y="105.2">Package</text>
<text x="121.8" y="110.1">TDA7490</text>
<text x="158.8" y="110.1">Flexiwatt 25</text>
<text x="177.4" y="263.1">Rev. 6</text>
<text x="23.7" y="266.9">December 2005</text>
<text x="180.2" y="266.9">1/10</text>
</g>
<text font-size="2.8" x="33.6" y="81.7">L</text>
<g font-size="2.1">
<text x="23.7" y="77.2">■</text>
<text x="23.7" y="86.4">■</text>
<text x="23.7" y="91.4">■</text>
<text x="23.7" y="100.3">■</text>
<text x="23.7" y="105.2">■</text>
<text x="23.7" y="110.3">■</text>
<text x="23.7" y="115.2">■</text>
<text x="23.7" y="124.1">■</text>
<text x="23.7" y="129.1">■</text>
<text x="23.7" y="134.1">■</text>
</g>
<g font-size="1.7">
<text x="34.5" y="159.7">R1 10K</text>
<text x="107.4" y="159.7">R17 52.3K</text>
<text x="34.2" y="165.6">MUTE</text>
<text x="44.6" y="165.6">STBY</text>
<text x="58.5" y="167.6">30K</text>
<text x="58.9" y="165.6">R2</text>
<text x="71.9" y="167.1">R21 4.7K</text>
<text x="80.8" y="165.8">C26 470pF C25 470pF</text>
<text x="103.5" y="164.1">+V</text>
<text x="118.4" y="164.1">-V</text>
<text x="127" y="164.1">+V</text>
<text x="38.4" y="173.2">R3</text>
<text x="59.9" y="173.2">C27</text>
<text x="84.9" y="171.5">R20</text>
<text x="84.9" y="173.4">68K</text>
<text x="100.6" y="173.4">130K</text>
<text x="101.4" y="171.5">R4</text>
<text x="112.9" y="173.7">2200µF</text>
<text x="114.2" y="171.7">C23</text>
<text x="122.1" y="173.7">100nF</text>
<text x="123" y="171.7">C22</text>
<text x="130.5" y="173.7">2200µF</text>
<text x="131.8" y="171.7">C21</text>
<text x="149.2" y="172.9">-V</text>
<text x="38" y="175.1">10K</text>
<text x="59.3" y="175.1">2.2µF</text>
<text x="68.3" y="179.3">6</text>
<text x="82" y="179">7</text>
<text x="98.1" y="179">9</text>
<text x="104.5" y="179.3">14</text>
<text x="119.6" y="179.3">2</text>
<text x="128.4" y="179.3">4</text>
<text x="152.3" y="177.6">R15</text>
<text x="152.4" y="179.5">100</text>
<text x="39.4" y="184.9">INPUT1</text>
<text x="47.6" y="182">C1 330nF</text>
<text x="67.3" y="183.4">10</text>
<text x="100.7" y="184.9">PWM-stage1</text>
<text x="130.9" y="183.4">5</text>
<text x="140.2" y="185.4">33nF</text>
<text x="140.6" y="183.4">C20</text>
<text x="152.9" y="185.4">560pF</text>
<text x="153.8" y="183.4">C19</text>
<text x="51.2" y="189.8">1nF</text>
<text x="51.6" y="187.8">C2</text>
<text x="68.1" y="189.3">PREAMPLIFIER1</text>
<text x="83.4" y="187.8">INTEGRATOR1</text>
<text x="130.9" y="189.3">3</text>
<text x="138" y="190.8">C18 330pF</text>
<text x="157.1" y="189.4">L1 30µ</text>
<text x="168.4" y="190.4">C10</text>
<text x="169.2" y="186.1">OUT1</text>
<text x="35.5" y="196.6">C3</text>
<text x="67.3" y="193.7">12</text>
<text x="130" y="195.2">11</text>
<text x="167.6" y="192.4">220nF</text>
<text x="34.2" y="198.6">100nF</text>
<text x="35.5" y="202.5">C4</text>
<text x="67.3" y="199.5">13</text>
<text x="113.9" y="203.9">OSC</text>
<text x="130.9" y="202.5">8</text>
<text x="138.9" y="198.3">R14 22K</text>
<text x="177.3" y="203.9">EXT_CK</text>
<text x="34.2" y="204.4">100nF</text>
<text x="38.9" y="206.6">R1 10K</text>
<text x="67.3" y="205.4">16</text>
<text x="140.2" y="208.8">24pF</text>
<text x="140.6" y="206.9">C17</text>
<text x="152.3" y="206.9">R13</text>
<text x="152.3" y="208.8">10K</text>
<text x="42.1" y="211">-V</text>
<text x="47.6" y="214.2">C7 100nF</text>
<text x="67.3" y="211.3">1</text>
<text x="130" y="214.2">15</text>
<text x="138" y="212.7">C16 330pF</text>
<text x="42.1" y="216.9">-V</text>
<text x="47.6" y="221.5">C5 330nF</text>
<text x="54.7" y="219">R 6.8</text>
<text x="67.3" y="217.1">25</text>
<text x="68.1" y="220.3">PREAMPLIFIER2</text>
<text x="83.4" y="221.5">INTEGRATOR2</text>
<text x="130" y="220.1">23</text>
<text x="138.9" y="220.3">R12 22K</text>
<text x="157.1" y="219.6">L2 30µ</text>
<text x="169.2" y="219.8">OUT2</text>
<text x="39.4" y="224.5">INPUT2</text>
<text x="51.6" y="227.4">C6</text>
<text x="67.3" y="225.9">18</text>
<text x="100.7" y="224.5">PWM-stage2</text>
<text x="130" y="225.9">21</text>
<text x="140.2" y="226.4">33nF</text>
<text x="140.6" y="224.5">C14</text>
<text x="152.9" y="226.4">560pF</text>
<text x="153.8" y="224.5">C15</text>
<text x="167.6" y="226.1">220nF</text>
<text x="168.4" y="224.1">C29</text>
<text x="51.2" y="229.4">1nF</text>
<text x="82" y="230.3">19</text>
<text x="93.3" y="230.3">17</text>
<text x="104.5" y="230.1">20</text>
<text x="119.2" y="230.1">24</text>
<text x="128" y="230.1">22</text>
<text x="152.3" y="230.3">R11</text>
<text x="152.4" y="232.3">100</text>
<text x="72.4" y="236">R5 4.7K</text>
<text x="82.7" y="234.7">C8 470pF</text>
<text x="149.2" y="236.4">-V</text>
<text x="84.9" y="242.3">68K</text>
<text x="85.3" y="240.4">R6</text>
<text x="91.5" y="240.6">C9 470pF</text>
<text x="112.9" y="242.6">2200µF</text>
<text x="114.2" y="240.6">C28</text>
<text x="118.4" y="245.2">-V</text>
<text x="122.1" y="242.6">100nF</text>
<text x="123" y="240.6">C11</text>
<text x="127" y="245.2">+V</text>
<text x="130.5" y="242.6">2200µF</text>
<text x="131.8" y="240.6">C12</text>
<text x="107.8" y="249.6">R9 52.3K</text>
</g>
<text font-size="1.5" x="152.7" y="247.9">D98AU978A</text>
<g font-size="1.4">
<text x="72.1" y="184.9">G=2.5</text>
<text x="72.1" y="224.5">G=2.5</text>
</g>
<g font-size="1.2">
<text x="105.6" y="164.5">CC</text>
<text x="120" y="164.5">CC</text>
<text x="129" y="164.5">CC</text>
<text x="150.8" y="173.3">CC</text>
<text x="43.8" y="211.5">CC</text>
<text x="43.8" y="217.3">CC</text>
<text x="150.8" y="236.8">CC</text>
<text x="120" y="245.6">CC</text>
<text x="129" y="245.6">CC</text>
</g>
</svg>
